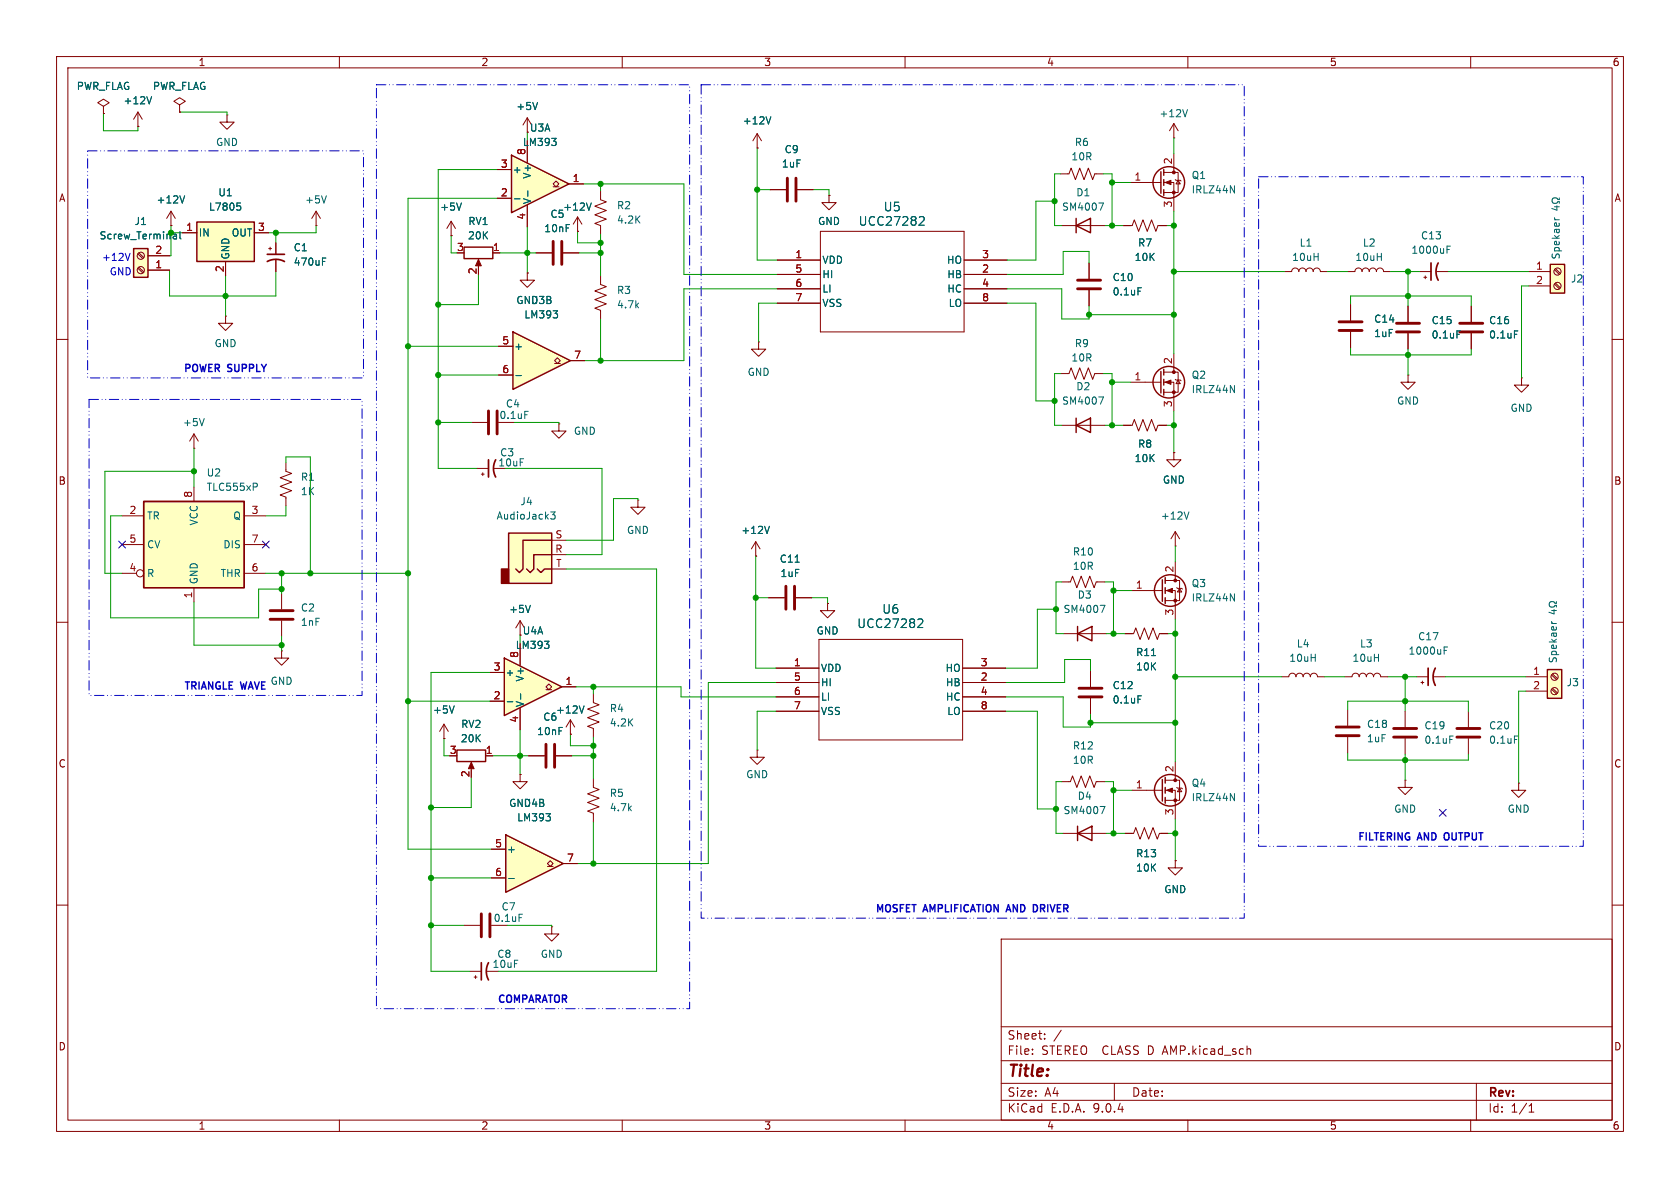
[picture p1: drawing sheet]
<svg xmlns="http://www.w3.org/2000/svg" width="297mm" height="210mm" viewBox="0 0 297 210" stroke-linecap="round" stroke-linejoin="round" font-family="sans-serif">
<g fill="none" stroke="#840000" stroke-width=".18">
<path d="M10 10h277v190h-277zM12 12h273v186h-273zM60 10v2M110 10v2M160 10v2M210 10v2M260 10v2M55.9 39.9h.1M55.9 37.3l-.8 1.3M55.9 37.3l.7 1.3M55.9 37.3v2.6M10 60h2"/>
<path d="M285 60h2M10 110h2M285 110h2M10 160h2M177 166h108v32h-108zM285 160h2M60 198v2M110 198v2M160 198v2M177 194.5h108M177 191.5h108M177 187.5h108"/>
<path d="M177 181.5h108M182.5 186.3v.1M182.5 185.5v.1M184.7 183.6v.1M184.7 182.8v.1M187.6 182.1l-1.3 2M197 191.5v3M210 198v2M220.9 185.4l.2 .2v.8M260 198v2M261 191.5v6.5M270.3 196.6h.9"/>
<path d="M270.3 195.5l.4-.4v1.5"/>
</g>
<path d="M57.7 34.6l-.4 1.3" fill="none" stroke="#006464" stroke-width=".18"/>
<path d="M25.4 88.6h17.8v15.3h-17.8z" fill="#ffffc2"/>
<g fill="none" stroke="#840000" stroke-width=".25">
<path d="M205.2 30.4v3.8M205.7 30v1M205.7 31.8v1M205.7 33.5v1M25.4 88.6h17.8v15.3h-17.8z"/>
<circle cx="206.6" cy="32.3" r="2.79"/>
</g>
<g fill="none" stroke="#840000" stroke-width=".18">
<path d="M102.1 38.4l-.8 1.2M102.1 38.4l.8 1.2M102.1 38.4v2.5M199.9 32.3h5.3M205.7 30.5h2.6v3.5h-2.6M205.7 32.3h1.8v5M207.5 27.2v3.3M207.8 31.8l.1 .1h.8l.1 .1M208.3 31.9l.4 .6h-.8zM39.9 55.9v1.3h1.2l-1.2 1.2-1.3-1.2h1.3M39.9 55.9h.1M47.5 43.9h.5"/>
<path d="M47.8 43.7v.5M48.8 42.9v2.1M48.8 46v2M94.7 44.7h2.8M99.6 44.7h2.8M102.1 40.9h.1M106.2 48.8v1.5l1 .4-2 .7 2 .8-2 .8 2 .7-2 .8 1 .4v1.5M21.6 91.2h3.8M21.6 96.3h3.8M34.3 86.1v2.5M43.2 91.2h3.8M43.2 96.3h3.8"/>
<path d="M21.6 101.3h2.5M34.3 103.9v2.5M43.2 101.3h3.8M104.9 122.7v1.5l1 .4-2 .7 2 .8-2 .8 2 .7-2 .8 1 .4v1.5"/>
<circle cx="24.8" cy="101.3" r=".63"/>
</g>
<path d="M104.5 35.9l-.4 1.3M217.5 32.8l.7 1.3v-1.3M57 46.2h.4M57 45.6h.6M45.3 85.4l.2 .3-.1 .3-.1 .1" fill="none" stroke="#006464" stroke-width=".18"/>
<path d="M97.8 42.7v4M99.3 42.7v4" fill="none" stroke="#840000" stroke-width=".51"/>
<path d="M47.2 46.2a3.2 3.2 0 0 1 3.1 0M47.2 45h3.1" fill="none" stroke="#840000" stroke-width=".3"/>
<g fill="#840000" stroke="#840000" stroke-width=".18">
<path d="M206 32.3l1-.4v.7z"/>
<circle cx="207.5" cy="30.5" r=".25"/>
<circle cx="207.5" cy="34" r=".25"/>
</g>
<path d="M89.9 94.2h7.6v8.9h-7.6z" fill="#ffffc2"/>
<path d="M88.6 100.6h1.3v2.5h-1.3z" fill="#840000" stroke="#840000" stroke-width=".25"/>
<path d="M89.9 94.2h7.6v8.9h-7.6zM97.5 98h-3.1v2.6l-.7 .6-.6-.6M97.5 95.5h-5v5.1l-.7 .6-.6-.6M95 100.6l.6 .6 .7-.6h1.2" fill="none" stroke="#840000" stroke-width=".25"/>
<path d="M97.5 95.5h2.6M97.5 98h2.6M97.5 100.6h2.6" fill="none" stroke="#840000" stroke-width=".18"/>
<path d="M97.4 90.5h.7l-.4 .5 .4 .1v.5l-.2 .2-.5-.2" fill="none" stroke="#006464" stroke-width=".18"/>
<path d="M90.7 58.7l10.1 5.1-10.1 5z" fill="#ffffc2"/>
<path d="M90.7 58.7l10.1 5.1-10.1 5z" fill="none" stroke="#840000" stroke-width=".25"/>
<g fill="none" stroke="#840000" stroke-width=".18">
<path d="M31.7 18.5l1.1-.6-1.1-.6-1 .6 1 .6v1.3M31.7 19.8h.1M40.1 20.3v1.3h1.3l-1.3 1.3-1.2-1.3h1.2M40.1 20.3h.1M83.3 74.7h2.8M88.1 61.2h2.6M88.1 66.3h2.6M98 64.3h.6l-.6-.5 .6-.6 .5 .6-.5 .5h.5M98.8 74.9v1.3h1.3l-1.3 1.3-1.3-1.3h1.3M98.8 74.9h.1M100.8 63.8h2.6M84.3 82.8h2.1"/>
<path d="M85.1 83.8h.5M85.3 83.6v.5M87.4 82.8h2M112.8 88.4v1.3h1.2l-1.2 1.2-1.3-1.2h1.3M112.8 88.4h.1M97.5 163.8v1.3h1.3l-1.3 1.3-1.2-1.3h1.2M97.5 163.8h.1"/>
</g>
<path d="M97.8 54.9h.8l-.5 .5M98.5 55.5v.6M91.2 66.4h1M92.8 72.7h.6" fill="none" stroke="#006464" stroke-width=".18"/>
<path d="M86.4 72.6v4.1M87.9 72.6v4.1" fill="none" stroke="#840000" stroke-width=".51"/>
<path d="M86.4 81.3v3M87.6 81.3a3.2 3.2 0 0 0 0 3" fill="none" stroke="#840000" stroke-width=".3"/>
<path d="M90.4 27.4l10.2 5.1-10.2 5.1z" fill="#ffffc2"/>
<path d="M90.4 27.4l10.2 5.1-10.2 5.1z" fill="none" stroke="#840000" stroke-width=".25"/>
<g fill="none" stroke="#840000" stroke-width=".18">
<path d="M87.9 30h2.5M87.9 35.1h2.5M93.2 20.8l-.7 1.3M93.2 20.8l.8 1.3M93.2 20.8v2.6M97.8 33h.5l-.5-.5 .5-.5 .5 .5-.5 .5h.5M100.6 32.5h2.5M106.2 33.8v1.5l1 .4-2 .7 2 .8-2 .8 2 .7-2 .8 1 .4v1.5M93.5 133.6h2.8M98.3 133.6h2.8M100.8 129.8h.1M100.8 127.3l-.7 1.2"/>
<path d="M100.8 127.3l.8 1.2M100.8 127.3v2.5M82 163.6h2.8"/>
</g>
<path d="M95 18.1l-.4 1.3M91 35.1h.9M97.5 24.5h.8l-.4 .4M98.3 25.1v.5M103.3 124.8l-.5 1.3M91.8 161.6h.6" fill="none" stroke="#006464" stroke-width=".18"/>
<path d="M96.5 131.6v4M98 131.6v4M85.1 161.5v4.1M86.6 161.5v4.1" fill="none" stroke="#840000" stroke-width=".51"/>
<path d="M89.4 147.6l10.2 5.1-10.2 5z" fill="#ffffc2"/>
<path d="M89.4 147.6l10.2 5.1-10.2 5z" fill="none" stroke="#840000" stroke-width=".25"/>
<path d="M91.9 109.7l-.7 1.3M91.9 109.7l.8 1.3M91.9 109.7v2.6M86.9 150.1h2.5M86.9 155.2h2.5M96.8 153.2h.5l-.5-.5 .5-.6 .5 .6-.5 .5h.5M99.6 152.7h2.5" fill="none" stroke="#840000" stroke-width=".18"/>
<path d="M93.8 107l-.5 1.3M89.9 155.3h1M96.5 143.8h.8l-.4 .5M97.2 144.4v.6" fill="none" stroke="#006464" stroke-width=".18"/>
<path d="M89.2 116.3l10.1 5.1-10.1 5.1z" fill="#ffffc2"/>
<path d="M82 43.7h5.1v2h-5.1zM89.2 116.3l10.1 5.1-10.1 5.1zM80.8 132.6h5.1v2h-5.1z" fill="none" stroke="#840000" stroke-width=".25"/>
<g fill="none" stroke="#840000" stroke-width=".18">
<path d="M79.8 39.1l-.8 1.3M79.8 39.1l.7 1.3M79.8 39.1v2.6M207.5 24.4h.1M207.5 21.8l-.7 1.3M207.5 21.8l.8 1.3M207.5 21.8v2.6M79.8 41.7h.1M84.6 46.2v1M87.1 44.7h1.3M93.2 48.3v1.2h1.3l-1.3 1.3-1.3-1.3h1.3M93.2 48.3h.1"/>
<path d="M134.1 60.5v1.2h1.3l-1.3 1.3-1.3-1.3h1.3M134.1 60.5h.1M86.6 118.9h2.6M91.9 113.8v3.8M137.2 118.1h7.6M144.8 113h25.4v17.8h-25.4zM170.2 118.1h7.6M78.5 130.6h.1M78.5 128l-.8 1.3M78.5 128l.7 1.3M78.5 128v2.6M83.3 135.1v1"/>
<path d="M85.9 133.6h1.2M86.6 124h2.6M91.9 136.9v1.3h1.3l-1.3 1.2-1.2-1.2h1.2M91.9 136.9h.1M91.9 125.2v3.8M96.5 121.9h.5l-.5-.5 .5-.5 .5 .5-.5 .5h.5M99.3 121.4h2.6M137.2 120.7h7.6M137.2 123.2h7.6M137.2 125.7h7.6M170.2 120.7h7.6M170.2 123.2h7.6"/>
<path d="M170.2 125.7h7.6"/>
</g>
<path d="M209.9 19.4l-.4 1.2M81.6 35.9l-.5 1.3M96.3 113.4h.7l-.4 .4M97 114v.5M162.5 109.4l.5 .1 .1 .3-.9 1.1h.9M80.3 124.8l-.4 1.3M89.7 124h1M92 122.6v1" fill="none" stroke="#006464" stroke-width=".18"/>
<g fill="#840000" stroke="#840000" stroke-width=".18">
<path d="M83.3 134.7l.5 1.2h-1z"/>
<path d="M84.6 45.8l.5 1.2h-1z"/>
</g>
<path d="M23.6 43.9h2.6v5.1h-2.6z" fill="#ffffc2"/>
<path d="M23.6 43.9h2.6v5.1h-2.6z" fill="none" stroke="#840000" stroke-width=".25"/>
<g fill="none" stroke="#840000" stroke-width=".18">
<path d="M18.3 18.8l1-.6-1-.7-1 .7 1 .6v1.3M24.4 19.8l-.8 1.3M24.4 19.8l.7 1.3M24.4 19.8v2.6M18.3 20.1h.1M24.4 22.4h.1M30.2 39.9h.1M30.2 37.3l-.7 1.3M30.2 37.3l.8 1.3M30.2 37.3v2.6M93.2 24.9v3.8M93.2 36.3v3.8"/>
<path d="M187.5 30.7h1.5l.4-1 .7 2.1 .8-2.1 .7 2.1 .8-2.1 .8 2.1 .3-1.1h1.6M24.4 47.4l.8 .9M24.4 44.9l.8 .8M24.6 47.2l.8 .9M24.6 44.7l.8 .8M26.2 47.8h3.8M26.2 45.2h3.8M50.5 81.8v1.5l1.1 .4-2.1 .8 2.1 .7-2.1 .8 2.1 .7-2.1 .8 1 .4v1.5M133.6 98.3h.1M133.6 95.8l-.8 1.2M133.6 95.8l.8 1.2M133.6 95.8v2.5"/>
<path d="M49.8 115.1v1.2h1.3l-1.3 1.3-1.3-1.3h1.3M49.8 115.1h.1M49.8 104.9v2.8M49.8 109.7v2.8M104.9 137.7v1.5l1 .4-2 .7 2 .8-2 .8 2 .7-2 .8 1 .4v1.5M198.9 147.3h1.5l.4-1 .7 2 .8-2 .8 2 .7-2 .8 2 .4-1h1.5M207.8 152.1v1.3h1.2l-1.2 1.3-1.3-1.3h1.3M207.8 152.1h.1M83.1 171.7h2M83.8 172.7h.5M84.1 172.5v.5M86.1 171.7h2"/>
<circle cx="24.9" cy="45.2" r=".63"/>
<circle cx="24.9" cy="47.8" r=".63"/>
</g>
<path d="M26.8 17.1l-.4 1.3M32.6 34.6l-.4 1.3M93.3 33.7v1M30.7 41.4h.5v.8M30.7 42.2h.5M31.2 41.7l-.5 .1M31.8 41v1.1l.2 .1M136 93l-.4 1.3" fill="none" stroke="#006464" stroke-width=".18"/>
<path d="M85.1 170.2v3M86.4 170.2a3.2 3.2 0 0 0 0 3" fill="none" stroke="#840000" stroke-width=".3"/>
<path d="M47.8 108h4M47.8 109.5h4" fill="none" stroke="#840000" stroke-width=".51"/>
<path d="M34.8 39.2h10.2v7h-10.2z" fill="#ffffc2"/>
<g fill="none" stroke="#840000" stroke-width=".25">
<path d="M34.8 39.2h10.2v7h-10.2zM190.5 112l2.5-1.3v2.6zM190.5 110.7v2.6M205.5 102.5v3.8M206 102.1v1M206 103.9v1M206 105.7v1M205.5 137.8v3.8M206 137.4v1M206 139.2v1M190.5 147.3l2.5-1.2v2.5zM190.5 146.1v2.5"/>
<path d="M206 141v1"/>
<circle cx="206.9" cy="104.4" r="2.79"/>
<circle cx="206.9" cy="139.7" r="2.79"/>
</g>
<g fill="none" stroke="#840000" stroke-width=".18">
<path d="M133.9 26.2h.1M133.9 23.6l-.8 1.3M133.9 23.6l.7 1.3M133.9 23.6v2.6M136.1 33.5h2.8M141 33.5h2.8M146.6 34.5v1.3h1.2l-1.2 1.3-1.3-1.3h1.3M146.6 34.5h.1M32.3 41.1h2.5M39.9 46.2v2.6M45 41.1h2.5M137.4 46h7.6"/>
<path d="M137.4 48.5h7.6M137.4 51.1h7.6M137.4 53.6h7.6M145 40.9h25.4v17.8h-25.4zM170.4 46h7.7M170.4 48.5h7.7M170.4 51.1h7.7M170.4 53.6h7.7M251 48h2M251.7 49h.5M252 48.8v.5M254 48h2"/>
<path d="M34.3 79.2h.1M34.3 76.7l-.8 1.3M34.3 76.7l.8 1.3M34.3 76.7v2.5M207.8 96.5h.1M207.8 94l-.8 1.3M207.8 94l.7 1.3M207.8 94v2.5M207.8 99.3v3.3M135.9 105.7h2.8M140.7 105.7h2.8M146.3 106.7v1.3h1.3l-1.3 1.2-1.3-1.2h1.3"/>
<path d="M146.3 106.7h.1M187.7 102.9h1.5l.4-1 .8 2 .7-2 .8 2 .8-2 .7 2 .4-1h1.5M188 112h7.6M192.8 118.6v2.8M198.9 112h1.5l.4-1 .7 2 .8-2 .8 2 .7-2 .8 2 .4-1h1.5M200.2 104.4h5.3M206 102.6h2.5v3.6h-2.5M206 104.4h1.8v5.1M208 103.9l.2 .1h.7l.1 .1M208.5 104l.4 .6h-.7zM226.6 119.6h1.2a.64 .64 0 0 1 .7-.6 .64 .64 0 0 1 .6 .6 .64 .64 0 0 1 .6-.6 .64 .64 0 0 1 .7 .6 .64 .64 0 0 1 .6-.6 .64 .64 0 0 1 .6 .6 .64 .64 0 0 1 .7-.6 .64 .64 0 0 1 .6 .6h1.3M237.7 119.6h1.3a.64 .64 0 0 1 .6-.6 .64 .64 0 0 1 .7 .6 .64 .64 0 0 1 .6-.6 .64 .64 0 0 1 .7 .6 .64 .64 0 0 1 .6-.6 .64 .64 0 0 1 .6 .6 .64 .64 0 0 1 .7-.6 .64 .64 0 0 1 .6 .6h1.3"/>
<path d="M250.4 119.6h2.1M253.5 119.6h2M133.9 132.6v1.3h1.2l-1.2 1.2-1.3-1.2h1.3M133.9 132.6h.1M187.7 138.2h1.5l.4-1 .8 2 .7-2 .8 2 .8-2 .7 2 .4-1h1.5M192.8 123.4v2.8M200.2 139.7h5.3M206 137.9h2.5v3.6h-2.5M206 139.7h1.8v5.1M207.8 134.6v3.3M208 139.2l.2 .1h.7l.1 .1M208.5 139.3l.4 .7h-.7z"/>
<path d="M238.3 125.5v2.8M238.3 130.3v2.8M248.4 137.9v1.3h1.3l-1.3 1.3-1.3-1.3h1.3M248.4 137.9h.1M251.2 120.7h.5M251.5 120.4v.5M259.6 125.7v2.8M259.6 130.6v2.8M188 147.3h7.6"/>
</g>
<g fill="none" stroke="#006464" stroke-width=".18">
<path d="M41.9 35.9h.6M42 36.4h.3l.3 .2-.1 .4-.5 .2M136.3 20.6l-.4 1.3M162.7 38.3l.5 .1 .2 .3-.9 1.1h.9M255.8 44.1h.4M255.8 43.5h.6M36.1 74l-.4 1.3M140.6 99.4h.7M210.2 90.5l-.4 1.3M194.5 107h.8l-.5 1.3M203.6 115.9h.7M217.5 105l.7 1.2v-1.2"/>
<path d="M255.3 115h.4M255.3 114.4h.6M201.2 123h.6M267.7 130.1h.6M194.5 142.6h.8l-.5 1.2M217.5 140.3l.7 1.2v-1.2"/>
</g>
<path d="M139.2 31.5v4.1M140.7 31.5v4.1M138.9 103.6v4.1M140.5 103.6v4.1M190.8 121.7h4M190.8 123.2h4M236.2 128.5h4.1M236.2 130h4.1M257.6 128.8h4M257.6 130.3h4" fill="none" stroke="#840000" stroke-width=".51"/>
<g fill="#840000" stroke="#840000" stroke-width=".18">
<path d="M206.2 104.4l1.1-.4v.8z"/>
<path d="M206.2 139.7l1.1-.4v.8z"/>
<circle cx="207.8" cy="102.6" r=".25"/>
<circle cx="207.8" cy="106.2" r=".25"/>
<circle cx="207.8" cy="137.9" r=".25"/>
<circle cx="207.8" cy="141.5" r=".25"/>
</g>
<path d="M253 46.5v3M254.3 46.5a3.2 3.2 0 0 0 0 3M252.5 118.1v3.1M253.7 118.1a3.2 3.2 0 0 0 0 3.1" fill="none" stroke="#840000" stroke-width=".3"/>
<path d="M273.6 118.4h2.5v5h-2.5z" fill="#ffffc2"/>
<g fill="none" stroke="#840000" stroke-width=".25">
<path d="M190.2 39.9l2.6-1.3v2.5zM190.2 38.6v2.5M190.2 75.2l2.6-1.3v2.6zM190.2 73.9v2.6M205.2 65.7v3.8M205.7 65.3v1M205.7 67.1v1M205.7 68.8v1.1M273.6 118.4h2.5v5h-2.5z"/>
<circle cx="206.6" cy="67.6" r="2.79"/>
</g>
<g fill="none" stroke="#840000" stroke-width=".18">
<path d="M187.7 39.9h7.6M198.6 39.9h1.6l.3-1 .8 2 .8-2 .7 2 .8-2 .7 2 .4-1h1.5M192.5 46.5v2.8M192.5 51.3v2.8M227.1 48h1.2a.64 .64 0 0 1 .7-.6 .64 .64 0 0 1 .6 .6 .64 .64 0 0 1 .7-.6 .64 .64 0 0 1 .6 .6 .64 .64 0 0 1 .6-.6 .64 .64 0 0 1 .7 .6 .64 .64 0 0 1 .6-.6 .64 .64 0 0 1 .6 .6h1.3M238.3 48h1.2a.64 .64 0 0 1 .7-.6 .64 .64 0 0 1 .6 .6 .64 .64 0 0 1 .6-.6 .64 .64 0 0 1 .7 .6 .64 .64 0 0 1 .6-.6 .64 .64 0 0 1 .6 .6 .64 .64 0 0 1 .7-.6 .64 .64 0 0 1 .6 .6h1.3M238.8 53.8v2.8M238.8 58.7v2.8M248.9 54.1v2.8M248.9 58.9v2.8M260.1 54.1v2.8M260.1 58.9v2.8"/>
<path d="M187.5 66h1.5l.4-1 .7 2.1 .8-2.1 .7 2.1 .8-2.1 .8 2.1 .3-1.1h1.6M187.7 75.2h7.6M198.6 75.2h1.6l.3-1 .8 2 .8-2 .7 2 .8-2 .7 2 .4-1h1.5M199.9 67.6h5.3M205.7 65.8h2.6v3.5h-2.6M205.7 67.6h1.8v5M207.5 62.5v3.3M207.8 67.1l.1 .1h.8l.1 .1M208.3 67.2l.4 .6h-.8zM248.9 66.3v1.3h1.3l-1.3 1.2-1.3-1.2h1.3M248.9 66.3h.1M269 66.8v1.3h1.3l-1.3 1.2-1.3-1.2h1.3"/>
<path d="M269 66.8h.1M207.5 80v1.3h1.3l-1.3 1.3-1.3-1.3h1.3M207.5 80h.1M269.7 119.6h3.9M274.3 119.3l.9 .8M274.5 119.1l.8 .9M248.4 125.7v2.8M248.4 130.6v2.8M268.5 138.4v1.3h1.2l-1.2 1.3-1.3-1.3h1.3M268.5 138.4h.1M269.7 122.2h3.9M274.3 121.8l.9 .9"/>
<path d="M274.5 121.7l.8 .8"/>
<circle cx="274.8" cy="119.6" r=".63"/>
<circle cx="274.8" cy="122.2" r=".63"/>
</g>
<path d="M194.2 35.9h.9l-.6 1.3M201.2 50.9h.6M257.6 58.5h.6M267.7 58.5h.6M194.2 70.2h.9l-.6 1.2M217.5 68.1l.7 1.3v-1.3M274.3 109.9l.1 .3M274.3 107.9h.9M274.7 107.7v.8l-.9-.3M275.2 106.4v.3h-.3a.54 .54 0 0 0-.7-.3 .54 .54 0 0 0-.3 .7 .58 .58 0 0 0 1-.1h.3v.3M256.3 130.1h.6" fill="none" stroke="#006464" stroke-width=".18"/>
<path d="M190.5 49.5h4.1M190.5 51.1h4.1M236.7 56.9h4.1M236.7 58.4h4.1M246.9 57.2h4.1M246.9 58.7h4.1M258.1 57.2h4M258.1 58.7h4M246.4 128.8h4M246.4 130.3h4" fill="none" stroke="#840000" stroke-width=".51"/>
<g fill="#840000" stroke="#840000" stroke-width=".18">
<path d="M206 67.6l1-.4v.7z"/>
<circle cx="207.5" cy="65.8" r=".25"/>
<circle cx="207.5" cy="69.3" r=".25"/>
</g>
<path d="M274.1 46.7h2.5v5.1h-2.5z" fill="#ffffc2"/>
<path d="M274.1 46.7h2.5v5.1h-2.5z" fill="none" stroke="#840000" stroke-width=".25"/>
<g fill="none" stroke="#840000" stroke-width=".18">
<path d="M31.7 19.8h.1M18.3 20.1h.1M24.4 22.4h.1M30.2 39.9h.1M87.9 30h2.5M87.9 35.1h2.5M93.2 24.9v3.8M93.2 36.3v3.8M100.6 32.5h2.5M133.9 26.2h.1M136.1 33.5h2.8M141 33.5h2.8"/>
<path d="M146.6 34.5h.1M198.6 39.9h1.3M205 39.9h1.2M26.2 47.8h3.8M26.2 45.2h3.8M32.3 41.1h2.5M39.9 46.2v2.6M45 41.1h2.5M48.8 42.9v2.1M48.8 46v2M79.8 41.7h.1M87.1 44.7h1.3"/>
<path d="M93.2 48.3h.1M94.7 44.7h2.8M99.6 44.7h2.8M102.1 40.9h.1M137.4 46h7.6M137.4 48.5h7.6M137.4 51.1h7.6M137.4 53.6h7.6M170.4 46h7.7M170.4 48.5h7.7M170.4 51.1h7.7M170.4 53.6h7.7"/>
<path d="M192.5 46.5v2.8M192.5 51.3v2.8M238.8 53.8v2.8M238.8 58.7v2.8M248.9 54.1v2.8M248.9 58.9v2.8M260.1 54.1v2.8M260.1 58.9v2.8M270.3 48h3.8M270.3 50.5h3.8M274.8 47.7l.9 .8M274.8 50.2l.9 .9"/>
<path d="M275 47.5l.8 .8M275 50l.8 .9M88.1 61.2h2.6M88.1 66.3h2.6M100.8 63.8h2.6M198.6 75.2h1.3M205 75.2h1.2M133.6 98.3h.1M207.5 80h.1M86.6 118.9h2.6M91.9 113.8v3.8M135.9 105.7h2.8"/>
<path d="M137.2 118.1h7.6M140.7 105.7h2.8M146.3 106.7h.1M170.2 118.1h7.6M192.8 118.6v2.8M198.9 112h1.3M205.2 112h1.3M78.5 130.6h.1M85.9 133.6h1.2M86.6 124h2.6M91.9 136.9h.1M91.9 125.2v3.8"/>
<path d="M93.5 133.6h2.8M98.3 133.6h2.8M99.3 121.4h2.6M100.8 129.8h.1M137.2 120.7h7.6M137.2 123.2h7.6M137.2 125.7h7.6M170.2 120.7h7.6M170.2 123.2h7.6M170.2 125.7h7.6M192.8 123.4v2.8M86.9 150.1h2.5"/>
<path d="M86.9 155.2h2.5M99.6 152.7h2.5M198.9 147.3h1.3M205.2 147.3h1.3M207.8 152.1h.1"/>
<circle cx="275.3" cy="48" r=".63"/>
<circle cx="275.3" cy="50.5" r=".63"/>
</g>
<g fill="none" stroke="#006464" stroke-width=".18">
<path d="M26.8 17.1l-.4 1.3M95 18.1l-.4 1.3M32.6 34.6l-.4 1.3M41.9 35.9h.6M42 36.4h.3l.3 .2-.1 .4-.5 .2M81.6 35.9l-.5 1.3M91 35.1h.9M93.3 33.7v1M97.5 24.5h.8l-.4 .4M98.3 25.1v.5M104.5 35.9l-.4 1.3M136.3 20.6l-.4 1.3"/>
<path d="M162.7 38.3l.5 .1 .2 .3-.9 1.1h.9M274.8 38.5l.1 .3M274.8 36.5h.9M275.2 36.4v.8l-.9-.3M275.7 35v.3h-.3a.54 .54 0 0 0-.7-.3 .54 .54 0 0 0-.2 .8 .58 .58 0 0 0 .9-.2h.3v.3M30.7 41.4h.5v.8M30.7 42.2h.5M31.2 41.7l-.5 .1M31.8 41v1.1l.2 .1M57 46.2h.4M57 45.6h.6M97.8 54.9h.8l-.5 .5"/>
<path d="M98.5 55.5v.6M201.2 50.9h.6M257.6 58.5h.6M267.7 58.5h.6M91.2 66.4h1M136 93l-.4 1.3M140.6 99.4h.7M93.8 107l-.5 1.3M96.3 113.4h.7l-.4 .4M97 114v.5M162.5 109.4l.5 .1 .1 .3-.9 1.1h.9M203.6 115.9h.7"/>
<path d="M80.3 124.8l-.4 1.3M89.7 124h1M92 122.6v1M103.3 124.8l-.5 1.3M201.2 123h.6M89.9 155.3h1M96.5 143.8h.8l-.4 .5M97.2 144.4v.6"/>
</g>
<g fill="none" stroke="#009600" stroke-width=".18">
<path d="M31.7 19.8h8.4v.5M18.3 20.1v3h6.1v-.7M30.2 39.9v5.3h-.2M55.9 39.9v1.2h-8.4M87.9 35.1h-15.8v115h14.8M87.9 30h-10.4v52.8h6.8M93.2 23.4v1.5M103.1 32.5h17.8v16h16.5M106.2 32.5v1.3M133.9 26.2v19.8h3.5M133.9 33.5h2.2M143.8 33.5h2.8v1"/>
<path d="M186.4 35.6h-3.3v10.4h-5M187.5 30.7h-1.1v9.2h1.3M195.1 30.7h1.5v9.2M195.3 39.9h3.3M196.6 32.3h3.3M206.2 39.9h1.3M207.5 24.4v2.8M207.5 37.3v25.2M30 47.8v4.5h18.8v-4.3M30.2 41.1h2.1M39.9 48.8v7.1M48.8 41.1v1.8"/>
<path d="M79.8 41.7v3h1M84.6 48.5v5.3h-7.1M88.4 44.7h6.3M93.2 40.1v8.2M102.1 40.9v2h4.1M102.4 44.7h3.8M106.2 41.4v7.4M106.2 56.4v7.4M137.4 53.6h-3.3v6.9M137.4 51.1h-16.5v12.7h-17.5M178.1 53.6h5v17.3h3.3M178.1 51.1h9.6v5.3h4.8v-2.3"/>
<path d="M192.5 46.5v-2h-4.5v4h-9.9M192.5 55.6h15M207.5 48h19.6M234.7 48h3.6M238.8 53.8v-1.5h21.3v1.8M245.9 48h5.1M248.9 48v6.1M256 48h14.3M270.3 50.5h-1.3v16.3M34.3 79.2v6.9M72.1 61.2h16M77.5 74.7h5.8"/>
<path d="M77.5 66.3h10.6M90.9 74.7h7.9v.2M187.5 66h-1.1v9.2h1.3M195.1 66h1.5v9.2M195.3 75.2h3.3M196.6 67.6h3.3M206.2 75.2h1.3M207.5 72.6v7.4M238.8 61.5v1.2h21.3v-1M248.9 61.7v4.6M21.6 91.2h-2v18h26.1v-5.1h4.1M34.3 83.3h-15.8v18h3.1"/>
<path d="M50.5 81.8v-1h4.4v20.5M50.5 89.4v1.8h-3.5M89.4 82.8h17v15.2h-6.3M112.8 88.4v-.3h-4.3v7.4h-8.4M133.6 98.3v19.8h3.6M207.8 96.5v2.8M34.3 106.4v7.6h15.5M47 101.3h25.1M49.8 101.3v3.6M49.8 112.5v2.6M86.6 118.9h-10.4v52.8h6.9M91.9 112.3v1.5"/>
<path d="M100.1 100.6h16v71.1h-28M133.6 105.7h2.3M143.5 105.7h2.8v1M186.7 107.7h-3.3v10.4h-5.6M187.7 102.9h-1v9.1h1.3M192.8 118.6v-2h-4.6v4.1h-10.4M195.3 102.9h1.5v9.1M195.6 112h3.3M196.8 104.4h3.4M206.5 112h1.3M207.8 109.5v25.1M207.8 119.6h18.8"/>
<path d="M234.2 119.6h3.5M245.4 119.6h5M248.4 119.6v6.1M255.5 119.6h14.2M72.1 124h14.5M78.5 130.6v3h1M83.3 137.4v5.3h-7.1M87.1 133.6h6.4M91.9 129v7.9M100.8 129.8v2h4.1M101.1 133.6h3.8M101.9 121.4h18.5v1.8h16.8"/>
<path d="M104.9 121.4v1.3M104.9 130.3v7.4M137.2 120.7h-12v32h-23.1M137.2 125.7h-3.3v6.9M177.8 123.2h10.2v5.3h4.8v-2.3M177.8 125.7h5.6v17.3h3.3M187.7 138.2h-1v9.1h1.3M192.8 127.8h15M195.3 138.2h1.5v9.1M196.8 139.7h3.4M238.3 125.5v-1.5h21.3v1.7M238.3 133.1v1.3h21.3v-1"/>
<path d="M248.4 133.4v4.5M269.7 122.2h-1.2v16.2M76.2 155.2h10.7M104.9 145.3v7.4M195.6 147.3h3.3M206.5 147.3h1.3M207.8 144.8v7.3M76.2 163.6h5.8M89.7 163.6h7.8v.2"/>
</g>
<path d="M21 95.7l1.2 1.2M22.2 95.7l-1.2 1.2M46.4 95.7l1.2 1.2M47.6 95.7l-1.2 1.2M254.4 143.1l1.3 1.2M255.7 143.1l-1.3 1.2" fill="none" stroke="#000084" stroke-width=".18"/>
<path d="M66.5 15h55.4v163.3h-55.4zM124 15h96v147.3h-96zM15.5 26.7h48.8v40.1h-48.8zM222.5 31.2h57.4v118.4h-57.4zM15.7 70.6h48.3v52.3h-48.3z" fill="none" stroke="#0000c2" stroke-width=".18" stroke-dasharray="1.7 .6 0 .6 0 .6"/>
<path d="M178.3 159.9l-.4 1.3M182.7 159.9l.5 .1M183.2 161.1l-.5 .1" fill="none" stroke="#0000c2" stroke-width=".25"/>
<path d="M23 44.8l-.4 1.2" fill="none" stroke="#0000c2" stroke-width=".18"/>
<g fill="#009600" stroke="#009600" stroke-width=".18">
<circle cx="77.5" cy="74.7" r=".46"/>
<circle cx="77.5" cy="66.3" r=".46"/>
<circle cx="106.2" cy="63.8" r=".46"/>
<circle cx="106.2" cy="42.9" r=".46"/>
<circle cx="106.2" cy="44.7" r=".46"/>
<circle cx="48.8" cy="41.1" r=".46"/>
<circle cx="39.9" cy="52.3" r=".46"/>
<circle cx="49.8" cy="101.3" r=".46"/>
<circle cx="54.9" cy="101.3" r=".46"/>
<circle cx="49.8" cy="104.1" r=".46"/>
<circle cx="49.8" cy="114" r=".46"/>
<circle cx="34.3" cy="83.3" r=".46"/>
<circle cx="72.1" cy="61.2" r=".46"/>
<circle cx="77.5" cy="53.8" r=".46"/>
<circle cx="93.2" cy="44.7" r=".46"/>
<circle cx="106.2" cy="32.5" r=".46"/>
<circle cx="76.2" cy="142.7" r=".46"/>
<circle cx="72.1" cy="124" r=".46"/>
<circle cx="91.9" cy="133.6" r=".46"/>
<circle cx="72.1" cy="101.3" r=".46"/>
<circle cx="104.9" cy="121.4" r=".46"/>
<circle cx="104.9" cy="131.8" r=".46"/>
<circle cx="104.9" cy="133.6" r=".46"/>
<circle cx="104.9" cy="152.7" r=".46"/>
<circle cx="76.2" cy="155.2" r=".46"/>
<circle cx="76.2" cy="163.6" r=".46"/>
<circle cx="196.8" cy="147.3" r=".46"/>
<circle cx="207.8" cy="147.3" r=".46"/>
<circle cx="133.9" cy="33.5" r=".46"/>
<circle cx="133.6" cy="105.7" r=".46"/>
<circle cx="192.5" cy="55.6" r=".46"/>
<circle cx="186.4" cy="35.6" r=".46"/>
<circle cx="196.6" cy="67.6" r=".46"/>
<circle cx="207.5" cy="75.2" r=".46"/>
<circle cx="186.4" cy="70.9" r=".46"/>
<circle cx="207.8" cy="127.8" r=".46"/>
<circle cx="207.8" cy="119.6" r=".46"/>
<circle cx="196.8" cy="104.4" r=".46"/>
<circle cx="186.7" cy="107.7" r=".46"/>
<circle cx="207.8" cy="112" r=".46"/>
<circle cx="192.8" cy="127.8" r=".46"/>
<circle cx="196.8" cy="112" r=".46"/>
<circle cx="186.7" cy="143" r=".46"/>
<circle cx="196.8" cy="139.7" r=".46"/>
<circle cx="248.4" cy="134.4" r=".46"/>
<circle cx="207.5" cy="55.6" r=".46"/>
<circle cx="207.5" cy="48" r=".46"/>
<circle cx="248.9" cy="62.7" r=".46"/>
<circle cx="207.5" cy="39.9" r=".46"/>
<circle cx="196.6" cy="39.9" r=".46"/>
<circle cx="196.6" cy="32.3" r=".46"/>
<circle cx="248.9" cy="52.3" r=".46"/>
<circle cx="248.9" cy="48" r=".46"/>
<circle cx="196.6" cy="75.2" r=".46"/>
<circle cx="248.4" cy="124" r=".46"/>
<circle cx="248.4" cy="119.6" r=".46"/>
</g>
<text font-size="2.8" fill="#840000" x="178" y="190.9">Title:</text>
<g font-size="2.1" fill="#006464">
<text x="151.7" y="40.1">UCC27282</text>
<text x="156.1" y="37.6">U5</text>
<text x="151.5" y="111.2">UCC27282</text>
<text x="155.9" y="108.7">U6</text>
</g>
<g font-size="2.1" fill="#840000">
<text x="178" y="184">Sheet:</text>
<text x="178" y="186.7">File:</text>
<text x="184.1" y="186.7">STEREO</text>
<text x="195" y="186.7">CLASS D AMP.kicad_sch</text>
<text x="178" y="196.9">KiCad</text>
<text x="178" y="194.1">Size:</text>
<text x="184.7" y="194.1">A4</text>
<text x="185.7" y="196.9">E.D.A.</text>
<text x="193.3" y="196.9">9.0.4</text>
<text x="200" y="194.1">Date:</text>
<text x="263" y="194.3">Rev:</text>
<text x="263" y="196.9">Id:</text>
<text x="267.1" y="196.9">1/1</text>
</g>
<g font-size="1.8" fill="#840000">
<text x="35" y="11.9">1</text>
<text x="85" y="11.9">2</text>
<text x="135" y="11.9">3</text>
<text x="185" y="11.9">4</text>
<text x="235" y="11.9">5</text>
<text x="285" y="11.9">6</text>
<text x="93.6" y="23.5">U3A</text>
<text x="10.3" y="35.9">A</text>
<text x="285.3" y="35.9">A</text>
<text x="10.3" y="85.9">B</text>
<text x="285.3" y="85.9">B</text>
<text x="10.3" y="135.9">C</text>
<text x="285.3" y="135.9">C</text>
<text x="10.3" y="185.9">D</text>
<text x="285.3" y="185.9">D</text>
<text x="35" y="199.9">1</text>
<text x="85" y="199.9">2</text>
<text x="135" y="199.9">3</text>
<text x="185" y="199.9">4</text>
<text x="235" y="199.9">5</text>
<text x="285" y="199.9">6</text>
</g>
<g font-size="1.8" fill="#006464">
<text x="13.5" y="16.1">PWR_FLAG</text>
<text x="26.9" y="16.1">PWR_FLAG</text>
<text x="21.7" y="18.6">+12V</text>
<text x="91.2" y="19.7">+5V</text>
<text x="131.2" y="22.2">+12V</text>
<text x="204.9" y="20.9">+12V</text>
<text x="38.1" y="26">GND</text>
<text x="92.3" y="26">LM393</text>
<text x="138.1" y="29.8">1uF</text>
<text x="138.6" y="27.3">C9</text>
<text x="189.3" y="28.5">10R</text>
<text x="189.9" y="26">R6</text>
<text x="38.5" y="34.9">U1</text>
<text x="90.6" y="30.8">+</text>
<text x="94.1" y="31.7" transform="rotate(-90 94.1 31.7)">V+</text>
<text x="190.2" y="34.9">D1</text>
<text x="210.6" y="34.4">IRLZ44N</text>
<text x="210.6" y="31.9">Q1</text>
<text x="23.7" y="40">J1</text>
<text x="27.6" y="36.2">+12V</text>
<text x="36.8" y="37.4">L7805</text>
<text x="53.8" y="36.2">+5V</text>
<text x="77.7" y="37.4">+5V</text>
<text x="82.7" y="40">RV1</text>
<text x="94.1" y="36.2" transform="rotate(-90 94.1 36.2)">V-</text>
<text x="96.1" y="41.2">10nF</text>
<text x="97.2" y="38.7">C5</text>
<text x="99.5" y="37.4">+12V</text>
<text x="109" y="37.2">R2</text>
<text x="109" y="39.7">4.2K</text>
<text x="144.5" y="40">GND</text>
<text x="187.7" y="37.4">SM4007</text>
<text x="35.1" y="42">IN</text>
<text x="40.7" y="46" transform="rotate(-90 40.7 46)">GND</text>
<text x="40.9" y="42">OUT</text>
<text x="51.8" y="44.6">C1</text>
<text x="51.8" y="47.2">470uF</text>
<text x="82.6" y="42.5">20K</text>
<text x="145.3" y="46.8">VDD</text>
<text x="167.3" y="46.8">HO</text>
<text x="200.5" y="46.3">10K</text>
<text x="201.1" y="43.8">R7</text>
<text x="228.3" y="46.3">10uH</text>
<text x="229.7" y="43.8">L1</text>
<text x="239.5" y="46.3">10uH</text>
<text x="240.8" y="43.8">L2</text>
<text x="249.4" y="45.1">1000uF</text>
<text x="251.1" y="42.5">C13</text>
<text x="275.9" y="46" transform="rotate(-90 275.9 46)">Spekaer</text>
<text x="91.2" y="53.9">GND</text>
<text x="93.8" y="53.9">U3B</text>
<text x="109" y="52.2">R3</text>
<text x="145.3" y="49.4">HI</text>
<text x="145.3" y="51.9">LI</text>
<text x="167.4" y="49.4">HB</text>
<text x="167.4" y="51.9">HC</text>
<text x="196.6" y="49.9">C10</text>
<text x="196.6" y="52.4">0.1uF</text>
<text x="277.6" y="50.1">J2</text>
<text x="92.6" y="56.5">LM393</text>
<text x="109" y="54.7">4.7k</text>
<text x="145.3" y="54.5">VSS</text>
<text x="167.6" y="54.5">LO</text>
<text x="242.8" y="59.8">1uF</text>
<text x="242.8" y="57.3">C14</text>
<text x="253" y="57.5">C15</text>
<text x="263.2" y="57.5">C16</text>
<text x="37.8" y="61.6">GND</text>
<text x="90.8" y="62.1">+</text>
<text x="189.3" y="64.1">10R</text>
<text x="189.9" y="61.6">R9</text>
<text x="253" y="60">0.1uF</text>
<text x="263.2" y="60">0.1uF</text>
<text x="132.1" y="66.6">GND</text>
<text x="187.7" y="71.7">SM4007</text>
<text x="190.2" y="69.2">D2</text>
<text x="210.6" y="69.7">IRLZ44N</text>
<text x="210.6" y="67.2">Q2</text>
<text x="246.9" y="71.7">GND</text>
<text x="32.3" y="75.5">+5V</text>
<text x="88.2" y="74.3">0.1uF</text>
<text x="89.3" y="72.2">C4</text>
<text x="101.4" y="77.1">GND</text>
<text x="266.9" y="73">GND</text>
<text x="88" y="82.7">10uF</text>
<text x="88.3" y="80.9">C3</text>
<text x="200.5" y="81.9">10K</text>
<text x="201.1" y="79.3">R8</text>
<text x="36.4" y="87">TLC555xP</text>
<text x="36.4" y="84.4">U2</text>
<text x="53.1" y="85.2">R1</text>
<text x="53.1" y="87.7">1K</text>
<text x="91.9" y="89.5">J4</text>
<text x="205.5" y="85.7">GND</text>
<text x="25.9" y="92">TR</text>
<text x="35.2" y="93" transform="rotate(-90 35.2 93)">VCC</text>
<text x="41.1" y="92">Q</text>
<text x="87.7" y="92">AudioJack3</text>
<text x="110.7" y="94.6">GND</text>
<text x="131" y="94.6">+12V</text>
<text x="205.1" y="92">+12V</text>
<text x="25.9" y="97.1">CV</text>
<text x="39.4" y="97.1">DIS</text>
<text x="137.8" y="99.7">C11</text>
<text x="189.6" y="98.4">R10</text>
<text x="189.6" y="100.9">10R</text>
<text x="25.9" y="102.2">R</text>
<text x="35.2" y="103.4" transform="rotate(-90 35.2 103.4)">GND</text>
<text x="38.9" y="102.2">THR</text>
<text x="137.9" y="102.2">1uF</text>
<text x="190.4" y="106">D3</text>
<text x="210.6" y="106.5">IRLZ44N</text>
<text x="210.6" y="104">Q3</text>
<text x="53.1" y="108.3">C2</text>
<text x="53.1" y="110.8">1nF</text>
<text x="89.9" y="108.6">+5V</text>
<text x="92.3" y="112.4">U4A</text>
<text x="144.3" y="112.4">GND</text>
<text x="187.9" y="108.6">SM4007</text>
<text x="250.6" y="113.4">C17</text>
<text x="89.3" y="119.7">+</text>
<text x="91.1" y="114.9">LM393</text>
<text x="145" y="119">VDD</text>
<text x="167.1" y="119">HO</text>
<text x="200.7" y="116.2">R11</text>
<text x="200.7" y="118.7">10K</text>
<text x="227.8" y="117.2">10uH</text>
<text x="229.2" y="114.7">L4</text>
<text x="239" y="117.2">10uH</text>
<text x="240.3" y="114.7">L3</text>
<text x="248.9" y="115.9">1000uF</text>
<text x="275.4" y="117.3" transform="rotate(-90 275.4 117.3)">Spekaer</text>
<text x="47.7" y="121.3">GND</text>
<text x="92.8" y="125.1" transform="rotate(-90 92.8 125.1)">V-</text>
<text x="92.8" y="120.6" transform="rotate(-90 92.8 120.6)">V+</text>
<text x="145" y="121.5">HI</text>
<text x="145" y="124.1">LI</text>
<text x="167.1" y="121.5">HB</text>
<text x="167.1" y="124.1">HC</text>
<text x="196.6" y="122">C12</text>
<text x="196.6" y="124.6">0.1uF</text>
<text x="276.9" y="121.5">J3</text>
<text x="76.4" y="126.3">+5V</text>
<text x="81.4" y="131.4">20K</text>
<text x="81.4" y="128.9">RV2</text>
<text x="94.9" y="130.1">10nF</text>
<text x="95.9" y="127.6">C6</text>
<text x="98.2" y="126.3">+12V</text>
<text x="107.7" y="126.1">R4</text>
<text x="107.7" y="128.6">4.2K</text>
<text x="145" y="126.6">VSS</text>
<text x="167.4" y="126.6">LO</text>
<text x="241.6" y="131.4">1uF</text>
<text x="241.6" y="128.9">C18</text>
<text x="251.7" y="129.1">C19</text>
<text x="251.7" y="131.7">0.1uF</text>
<text x="263.2" y="129.1">C20</text>
<text x="263.2" y="131.7">0.1uF</text>
<text x="131.8" y="137.8">GND</text>
<text x="189.6" y="132.7">R12</text>
<text x="189.6" y="135.2">10R</text>
<text x="89.9" y="142.8">GND</text>
<text x="92.5" y="142.8">U4B</text>
<text x="107.7" y="141.1">R5</text>
<text x="107.7" y="143.6">4.7k</text>
<text x="190.4" y="141.6">D4</text>
<text x="210.6" y="141.8">IRLZ44N</text>
<text x="210.6" y="139.3">Q4</text>
<text x="246.4" y="143.9">GND</text>
<text x="266.4" y="143.9">GND</text>
<text x="91.3" y="145.4">LM393</text>
<text x="187.9" y="144.1">SM4007</text>
<text x="89.5" y="151">+</text>
<text x="200.7" y="151.7">R13</text>
<text x="200.7" y="154.3">10K</text>
<text x="88.6" y="161.1">C7</text>
<text x="205.7" y="158.1">GND</text>
<text x="87.2" y="163.2">0.1uF</text>
<text x="87" y="171.3">10uF</text>
<text x="87.8" y="169.5">C8</text>
<text x="95.5" y="169.5">GND</text>
</g>
<g font-size="1.8" fill="#a90000">
<text x="88.4" y="29.7">3</text>
<text x="93" y="27.5" transform="rotate(-90 93 27.5)">8</text>
<text x="207.3" y="29.2" transform="rotate(-90 207.3 29.2)">2</text>
<text x="88.4" y="34.8">2</text>
<text x="101.1" y="32.3">1</text>
<text x="200.5" y="32">1</text>
<text x="32.8" y="40.9">1</text>
<text x="45.5" y="40.9">3</text>
<text x="93" y="38.9" transform="rotate(-90 93 38.9)">4</text>
<text x="207.3" y="36.8" transform="rotate(-90 207.3 36.8)">3</text>
<text x="27.4" y="47.5">1</text>
<text x="27.4" y="45">2</text>
<text x="80.7" y="44.5">3</text>
<text x="87.1" y="44.5">1</text>
<text x="140.5" y="45.7">1</text>
<text x="173.5" y="45.7">3</text>
<text x="271.5" y="47.8">1</text>
<text x="39.6" y="48.2" transform="rotate(-90 39.6 48.2)">2</text>
<text x="84.3" y="48.6" transform="rotate(-90 84.3 48.6)">2</text>
<text x="140.5" y="48.3">5</text>
<text x="140.5" y="50.8">6</text>
<text x="140.5" y="53.3">7</text>
<text x="173.5" y="48.3">2</text>
<text x="173.5" y="50.8">4</text>
<text x="173.5" y="53.3">8</text>
<text x="271.5" y="50.3">2</text>
<text x="88.7" y="61">5</text>
<text x="101.4" y="63.5">7</text>
<text x="207.3" y="64.5" transform="rotate(-90 207.3 64.5)">2</text>
<text x="88.7" y="66">6</text>
<text x="200.5" y="67.3">1</text>
<text x="207.3" y="72.1" transform="rotate(-90 207.3 72.1)">3</text>
<text x="34" y="88.1" transform="rotate(-90 34 88.1)">8</text>
<text x="22.8" y="90.9">2</text>
<text x="44.4" y="90.9">3</text>
<text x="98.1" y="95.3">S</text>
<text x="22.8" y="96">5</text>
<text x="22.8" y="101.1">4</text>
<text x="44.4" y="96">7</text>
<text x="44.4" y="101.1">6</text>
<text x="98.1" y="97.8">R</text>
<text x="98.2" y="100.3">T</text>
<text x="207.5" y="101.3" transform="rotate(-90 207.5 101.3)">2</text>
<text x="34" y="105.9" transform="rotate(-90 34 105.9)">1</text>
<text x="200.7" y="104.1">1</text>
<text x="207.5" y="108.9" transform="rotate(-90 207.5 108.9)">3</text>
<text x="87.2" y="118.6">3</text>
<text x="91.7" y="116.4" transform="rotate(-90 91.7 116.4)">8</text>
<text x="140.3" y="117.9">1</text>
<text x="173.3" y="117.9">3</text>
<text x="270.9" y="119.4">1</text>
<text x="87.2" y="123.7">2</text>
<text x="99.9" y="121.2">1</text>
<text x="140.3" y="120.4">5</text>
<text x="140.3" y="122.9">6</text>
<text x="140.3" y="125.5">7</text>
<text x="173.3" y="120.4">2</text>
<text x="173.3" y="122.9">4</text>
<text x="173.3" y="125.5">8</text>
<text x="270.9" y="121.9">2</text>
<text x="91.7" y="127.8" transform="rotate(-90 91.7 127.8)">4</text>
<text x="79.4" y="133.4">3</text>
<text x="83.1" y="137.5" transform="rotate(-90 83.1 137.5)">2</text>
<text x="85.8" y="133.4">1</text>
<text x="207.5" y="136.6" transform="rotate(-90 207.5 136.6)">2</text>
<text x="200.7" y="139.4">1</text>
<text x="87.4" y="149.9">5</text>
<text x="207.5" y="144.2" transform="rotate(-90 207.5 144.2)">3</text>
<text x="87.4" y="154.9">6</text>
<text x="100.1" y="152.4">7</text>
</g>
<text font-size="1.8" fill="#009600" x="17.5" y="42.5">Screw_Terminal</text>
<g font-size="1.8" fill="#0000c2">
<text x="17.9" y="46.3">+12V</text>
<text x="19.3" y="48.9">GND</text>
<text x="32.3" y="65.8">POWER</text>
<text x="40.3" y="65.8">SUPPLY</text>
<text x="32.4" y="122">TRIANGLE WAVE</text>
<text x="239.9" y="148.7">FILTERING</text>
<text x="250.7" y="148.7">AND</text>
<text x="255.8" y="148.7">OUTPUT</text>
<text x="154.6" y="161.4">MOSFET</text>
<text x="163.3" y="161.4">AMPLIFICATION</text>
<text x="178.5" y="161.4">AND</text>
<text x="183.7" y="161.4">DRIVER</text>
<text x="87.8" y="177.4">COMPARATOR</text>
</g>
</svg>
